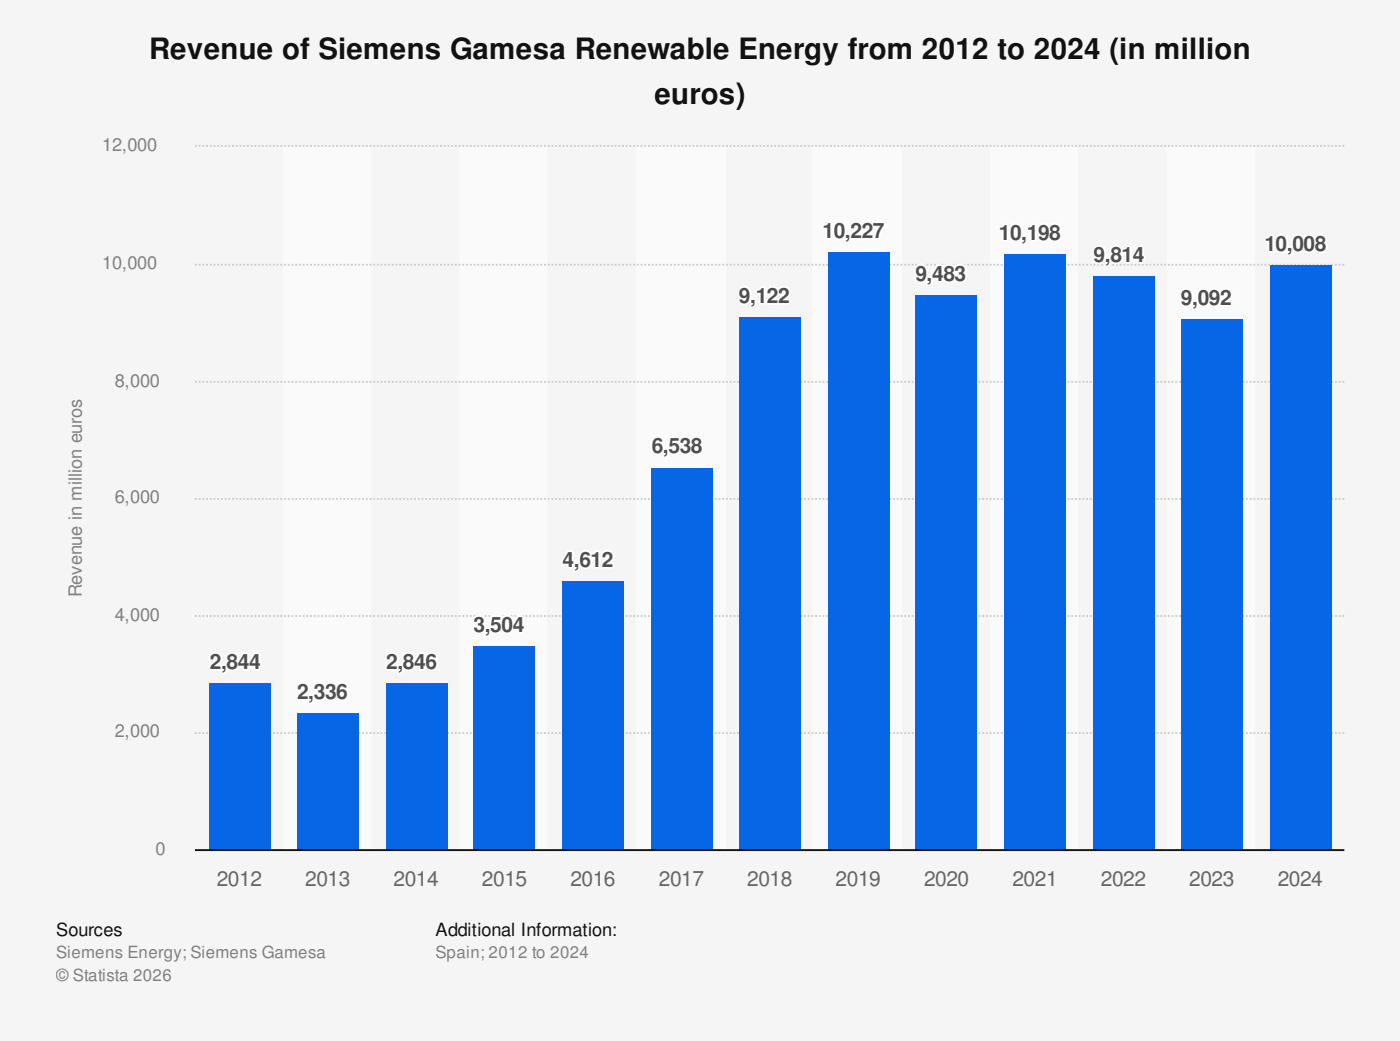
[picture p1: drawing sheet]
<svg xmlns="http://www.w3.org/2000/svg" width="353mm" height="262mm" viewBox="0 0 353 262" stroke-linecap="round" stroke-linejoin="round" font-family="sans-serif">
<path d="M0 0h352.8v262h-352.8z" fill="#f5f5f5"/>
<g fill="#fafafa">
<path d="M71.4 37h21.9v176.8h-21.9z"/>
<path d="M115.8 37h22v176.8h-22z"/>
<path d="M160.2 37h22.5v176.8h-22.5z"/>
<path d="M204.7 37h22.5v176.8h-22.5z"/>
<path d="M249.6 37h22v176.8h-22z"/>
<path d="M294.1 37h21.9v176.8h-21.9z"/>
</g>
<path d="M49.1 36.7h289.6M49.1 66.7h289.6M49.1 96.1h289.6M49.1 125.6h289.6M49.1 155.1h289.6M49.1 184.6h289.6M49.1 214.1h289.6" fill="none" stroke="#cdcdcd" stroke-width=".47" stroke-dasharray=".5 .5" stroke-linecap="butt"/>
<g fill="#0666e5">
<path d="M52.9 172.2h15.4v41.7h-15.4z"/>
<path d="M74.9 179.7h15.4v34.2h-15.4z"/>
<path d="M97.3 172.2h15.5v41.7h-15.5z"/>
<path d="M119.3 162.8h15.4v51.1h-15.4z"/>
<path d="M141.8 146.4h15.4v67.5h-15.4z"/>
<path d="M164.2 117.9h15.5v96h-15.5z"/>
<path d="M186.2 80h15.5v133.9h-15.5z"/>
<path d="M208.7 63.6h15.4v150.3h-15.4z"/>
<path d="M230.7 74.4h15.4v139.5h-15.4z"/>
<path d="M253.1 64.1h15.5v149.8h-15.5z"/>
<path d="M275.6 69.7h15.4v144.2h-15.4z"/>
<path d="M297.6 80.5h15.4v133.4h-15.4z"/>
<path d="M320 66.9h15.5v147h-15.5z"/>
</g>
<g fill="none" stroke="#fff" stroke-width=".94">
<path d="M207.6 56.8a1.02 1.02 0 0 0 1.2-.7h.5v3.8h-.8v-2.6h-.9zM210.8 56.3a1.29 1.29 0 0 1 1.4-.1 1.29 1.29 0 0 1 .6 1.4 1.86 1.86 0 0 1-1 2.4 1.44 1.44 0 0 1-1.6-2l.2-1.2zM211.2 56.8a.63 .63 0 0 1 .8 .1 .63 .63 0 0 1 .1 .8l-.1 1.1a.53 .53 0 0 1-.5 .6 .53 .53 0 0 1-.5-.7zM213.2 59.1h.8a1.39 1.39 0 0 1-.4 1.6l-.4 .1v-.3l.5-.3v-.3h-.5zM215 56.3a1.29 1.29 0 0 1 1.9 .4 1.29 1.29 0 0 1-.7 1.8l-.8 .7h1.6v.7h-2.5l.3-1 .5-.5a1.29 1.29 0 0 0 1-1.4 .56 .56 0 0 0-.8-.3 .56 .56 0 0 0-.3 .7h-.7l.1-.5zM217.8 56.3a1.29 1.29 0 0 1 1.9 .4 1.29 1.29 0 0 1-.7 1.8l-.7 .7h1.6v.7h-2.6l.3-1 .6-.5a1.29 1.29 0 0 0 .9-1.4 .56 .56 0 0 0-.7-.3 .56 .56 0 0 0-.3 .7h-.7v-.5zM220.1 56.1h2.7v.6l-1 1.6-.4 1.6h-.7a5.3 5.3 0 0 1 1.3-3.1h-1.9zM252.1 57.3a1.02 1.02 0 0 0 1.1-.7h.5v3.8h-.7v-2.6h-.9zM255.2 56.8a1.29 1.29 0 0 1 1.5-.1 1.29 1.29 0 0 1 .6 1.4 1.86 1.86 0 0 1-1 2.3 1.44 1.44 0 0 1-1.6-1.9l.2-1.2zM255.6 57.3a.63 .63 0 0 1 .8 .1 .63 .63 0 0 1 .1 .7v1.2a.53 .53 0 0 1-.6 .5 .53 .53 0 0 1-.4-.6zM257.7 59.6h.8a1.39 1.39 0 0 1-.4 1.6l-.4 .1v-.3l.4-.3 .1-.3h-.5zM259.1 57.3a1.02 1.02 0 0 0 1.2-.7h.5v3.8h-.8v-2.6h-.9z"/>
<path d="M262.2 56.8a1.41 1.41 0 0 1 1.6 .1 1.41 1.41 0 0 1 .5 1.5 1.58 1.58 0 0 1-1.7 2 1.02 1.02 0 0 1-.8-.9h.7l.1 .2a.53 .53 0 0 0 .8-.1l.2-.8a1.06 1.06 0 0 1-1.3 .2 1.06 1.06 0 0 1-.6-1.2l.1-.4zM262.6 57.3a.62 .62 0 0 1 1 .5 .62 .62 0 0 1-1 .5l-.2-.5zM264.9 56.9a1.15 1.15 0 0 1 1.5-.3 1.15 1.15 0 0 1 .4 1.6l-.2 .1a1.2 1.2 0 0 1 .4 1.6 1.2 1.2 0 0 1-1.6 .5 1.13 1.13 0 0 1-.9-.9 1.13 1.13 0 0 1 .6-1.2l-.4-.5zM322.1 59.6a1.29 1.29 0 0 1 1.5-.1 1.29 1.29 0 0 1 .6 1.4 1.86 1.86 0 0 1-1 2.4 1.44 1.44 0 0 1-1.6-2l.2-1.2zM326.3 59.6a1.29 1.29 0 0 1 1.5-.1 1.29 1.29 0 0 1 .6 1.4 1.86 1.86 0 0 1-1 2.4 1.44 1.44 0 0 1-1.6-2l.2-1.2zM329.2 59.6a1.29 1.29 0 0 1 1.4-.1 1.29 1.29 0 0 1 .6 1.4 1.86 1.86 0 0 1-1 2.4 1.44 1.44 0 0 1-1.5-2l.1-1.2zM331.8 59.7a1.15 1.15 0 0 1 1.6-.3 1.15 1.15 0 0 1 .3 1.6l-.2 .1a1.2 1.2 0 0 1 .4 1.6 1.2 1.2 0 0 1-1.6 .5 1.13 1.13 0 0 1-.8-.9 1.13 1.13 0 0 1 .6-1.2l-.5-.5zM186.9 72.7a1.41 1.41 0 0 1 1.6 .1 1.41 1.41 0 0 1 .4 1.5 1.58 1.58 0 0 1-1.7 2 1.02 1.02 0 0 1-.8-.9h.7l.1 .2a.53 .53 0 0 0 .9-.1l.1-.8a1.06 1.06 0 0 1-1.3 .2 1.06 1.06 0 0 1-.5-1.1v-.5zM187.2 73.2a.62 .62 0 0 1 1 .5 .62 .62 0 0 1-1 .6l-.1-.6zM189.4 75.5h.8a1.39 1.39 0 0 1-.5 1.6l-.3 .1v-.3l.4-.3v-.3h-.4zM190.8 73.2a1.02 1.02 0 0 0 1.2-.7h.4v3.8h-.7v-2.6h-.9zM193.9 72.6a1.29 1.29 0 0 1 2 .5 1.29 1.29 0 0 1-.7 1.8l-.8 .7h1.6v.7h-2.6l.3-1 .6-.5a1.29 1.29 0 0 0 .9-1.4 .56 .56 0 0 0-.7-.3 .56 .56 0 0 0-.3 .7h-.7v-.5z"/>
<path d="M196.8 72.6a1.29 1.29 0 0 1 1.9 .5 1.29 1.29 0 0 1-.7 1.8l-.8 .7h1.6v.7h-2.5l.2-1 .6-.5a1.29 1.29 0 0 0 .9-1.4 .56 .56 0 0 0-.7-.3 .56 .56 0 0 0-.3 .7h-.7v-.5zM231.3 67.1a1.41 1.41 0 0 1 1.6 .1 1.41 1.41 0 0 1 .5 1.5 1.58 1.58 0 0 1-1.8 2 1.02 1.02 0 0 1-.7-.9h.7v.2a.53 .53 0 0 0 .9-.1l.2-.8a1.06 1.06 0 0 1-1.3 .2 1.06 1.06 0 0 1-.6-1.2l.1-.4zM231.7 67.6a.62 .62 0 0 1 .9 .5 .62 .62 0 0 1-.9 .5l-.2-.5zM233.8 69.9h.8a1.39 1.39 0 0 1-.4 1.6l-.4 .1v-.3l.4-.3 .1-.3-.5-.1zM236.4 66.9h.9v2.3h.4v.6h-.4v.8h-.8v-.8h-1.5v-.6zM236.5 67.6v1.6h-1zM238.2 67.2a1.15 1.15 0 0 1 1.5-.3 1.15 1.15 0 0 1 .4 1.5l-.2 .2a1.2 1.2 0 0 1 .4 1.6 1.2 1.2 0 0 1-1.6 .5 1.13 1.13 0 0 1-.9-.9 1.13 1.13 0 0 1 .6-1.2l-.4-.5zM241 67.2a1.14 1.14 0 0 1 1.5-.3 1.14 1.14 0 0 1 .4 1.6l-.2 .1a1.22 1.22 0 0 1 .3 1.8 1.22 1.22 0 0 1-1.8 .2l-.4-.6-.1-.5h.7a.6 .6 0 0 0 .8 .6 .6 .6 0 0 0 .3-.9 .6 .6 0 0 0-.8-.2v-.5a.53 .53 0 0 0 .7-.6 .53 .53 0 0 0-.8-.4l-.2 .6h-.7zM276.2 62.4a1.41 1.41 0 0 1 1.6 .1 1.41 1.41 0 0 1 .5 1.5 1.58 1.58 0 0 1-1.7 2 1.02 1.02 0 0 1-.8-.9h.7l.1 .2a.53 .53 0 0 0 .8-.1l.2-.8a1.06 1.06 0 0 1-1.3 .3 1.06 1.06 0 0 1-.6-1.2l.1-.5zM276.6 62.9a.62 .62 0 0 1 1 .5 .62 .62 0 0 1-1 .6l-.2-.5zM278.7 65.2h.8a1.39 1.39 0 0 1-.4 1.6l-.4 .1v-.3l.4-.3 .1-.3h-.5zM280.3 62.5a1.15 1.15 0 0 1 1.5-.3 1.15 1.15 0 0 1 .4 1.6l-.2 .1a1.2 1.2 0 0 1 .4 1.6 1.2 1.2 0 0 1-1.6 .5 1.13 1.13 0 0 1-.9-.9 1.13 1.13 0 0 1 .6-1.2l-.4-.5z"/>
<path d="M283 62.9a1.02 1.02 0 0 0 1.1-.7h.5v3.8h-.7v-2.6h-.9zM287 62.2h.8v2.3h.4v.6h-.4v.9h-.7v-.9h-1.5v-.6zM287.1 62.9v1.6h-1zM298.2 73.1a1.41 1.41 0 0 1 1.6 .1 1.41 1.41 0 0 1 .5 1.6 1.58 1.58 0 0 1-1.7 2 1.02 1.02 0 0 1-.8-.9h.7l.1 .2a.53 .53 0 0 0 .8-.1l.2-.8a1.06 1.06 0 0 1-1.3 .2 1.06 1.06 0 0 1-.6-1.2l.1-.4zM298.6 73.7a.62 .62 0 0 1 .9 .5 .62 .62 0 0 1-.9 .5l-.2-.5zM300.7 76h.8a1.39 1.39 0 0 1-.4 1.6l-.4 .1v-.3l.4-.3 .1-.4h-.5zM302.5 73.2a1.29 1.29 0 0 1 1.4-.1 1.29 1.29 0 0 1 .6 1.3 1.86 1.86 0 0 1-1 2.4 1.44 1.44 0 0 1-1.5-1.9l.1-1.3zM302.9 73.7a.63 .63 0 0 1 .8 0 .63 .63 0 0 1 .1 .8l-.1 1.1a.53 .53 0 0 1-.5 .6 .53 .53 0 0 1-.5-.7zM305.3 73.1a1.41 1.41 0 0 1 1.6 .1 1.41 1.41 0 0 1 .5 1.6 1.58 1.58 0 0 1-1.8 2 1.02 1.02 0 0 1-.8-.9h.7l.1 .2a.53 .53 0 0 0 .9-.1l.1-.8a1.06 1.06 0 0 1-1.3 .2 1.06 1.06 0 0 1-.5-1.2v-.4zM305.6 73.7a.62 .62 0 0 1 1 .5 .62 .62 0 0 1-1 .5l-.1-.5zM308.1 73.1a1.29 1.29 0 0 1 1.9 .4 1.29 1.29 0 0 1-.7 1.9l-.7 .7h1.6v.6h-2.6l.3-.9 .6-.5a1.29 1.29 0 0 0 .9-1.4 .56 .56 0 0 0-.7-.3 .56 .56 0 0 0-.3 .7h-.7v-.6zM319 60.1a1.02 1.02 0 0 0 1.1-.7h.5v3.8h-.7v-2.6h-.9z"/>
<path d="M322.5 60.1a.63 .63 0 0 1 .8 .1 .63 .63 0 0 1 .1 .8v1.1a.53 .53 0 0 1-.6 .5 .53 .53 0 0 1-.4-.6zM324.6 62.4h.8a1.39 1.39 0 0 1-.4 1.6l-.4 .1v-.3l.4-.3 .1-.3h-.5zM326.8 60.1a.63 .63 0 0 1 .8 .1 .63 .63 0 0 1 .1 .8l-.1 1.1a.53 .53 0 0 1-.6 .5 .53 .53 0 0 1-.4-.6zM329.6 60.1a.63 .63 0 0 1 .8 .1 .63 .63 0 0 1 .1 .8l-.1 1.1a.53 .53 0 0 1-.5 .5 .53 .53 0 0 1-.5-.6zM164.9 110.7a1.17 1.17 0 0 1 1.2-.4 1.17 1.17 0 0 1 .8 1h-.7a.59 .59 0 0 0-.7-.3 .59 .59 0 0 0-.4 .7v.3a1.18 1.18 0 0 1 1.7 .1 1.18 1.18 0 0 1-.1 1.6 1.37 1.37 0 0 1-1.7 .4 1.37 1.37 0 0 1-.6-1.7l.2-1.2zM167.4 113.4h.8a1.39 1.39 0 0 1-.5 1.6l-.3 .1v-.3l.4-.3v-.3h-.4zM169 110.4h2v.7h-1.5l-.1 .8a1.33 1.33 0 0 1 1.9 1.3 1.33 1.33 0 0 1-2.2 .9l-.5-.9h.7a.62 .62 0 0 0 .9 .4 .62 .62 0 0 0 .2-1 .57 .57 0 0 0-.5-.4 .57 .57 0 0 0-.5 .3h-.7zM171.7 110.8a1.14 1.14 0 0 1 1.6-.4 1.14 1.14 0 0 1 .3 1.6l-.2 .1a1.22 1.22 0 0 1 .3 1.8 1.22 1.22 0 0 1-1.8 .2l-.4-.6-.1-.4h.8a.6 .6 0 0 0 .7 .5 .6 .6 0 0 0 .4-.8 .6 .6 0 0 0-.9-.3v-.5a.53 .53 0 0 0 .7-.6 .53 .53 0 0 0-.8-.3l-.1 .5h-.7zM174.6 110.7a1.15 1.15 0 0 1 1.5-.3 1.15 1.15 0 0 1 .4 1.6l-.2 .1a1.2 1.2 0 0 1 .4 1.6 1.2 1.2 0 0 1-1.6 .5 1.13 1.13 0 0 1-.9-.9 1.13 1.13 0 0 1 .6-1.2l-.4-.5zM143.3 138.9h.8v2.4h.4v.6h-.4v.8h-.7v-.8h-1.5v-.7zM143.4 139.7v1.6h-1zM146.7 139.2a1.17 1.17 0 0 1 1.2-.3 1.17 1.17 0 0 1 .8 .9h-.7a.59 .59 0 0 0-.8-.3 .59 .59 0 0 0-.3 .8v.3a1.18 1.18 0 0 1 1.6 0 1.18 1.18 0 0 1 0 1.7 1.37 1.37 0 0 1-1.7 .3 1.37 1.37 0 0 1-.6-1.7l.1-1.2z"/>
<path d="M149.2 139.6a1.02 1.02 0 0 0 1.1-.7h.5v3.8h-.7v-2.6h-.9zM152.3 139.1a1.29 1.29 0 0 1 1.9 .4 1.29 1.29 0 0 1-.7 1.8l-.7 .7h1.6v.7h-2.6l.3-1 .6-.5a1.29 1.29 0 0 0 .9-1.4 .56 .56 0 0 0-.7-.3 .56 .56 0 0 0-.3 .8h-.7v-.6zM119.7 155.7a1.14 1.14 0 0 1 1.6-.4 1.14 1.14 0 0 1 .3 1.6l-.2 .2a1.22 1.22 0 0 1 .4 1.7 1.22 1.22 0 0 1-1.8 .2l-.5-.6v-.4h.7a.6 .6 0 0 0 .7 .5 .6 .6 0 0 0 .4-.8 .6 .6 0 0 0-.8-.3v-.5a.53 .53 0 0 0 .7-.5 .53 .53 0 0 0-.8-.4l-.2 .5h-.7zM122.5 158.3h.8a1.39 1.39 0 0 1-.5 1.6l-.3 .1v-.3l.4-.3v-.3h-.4zM124.1 155.3h2v.7h-1.5l-.1 .8a1.33 1.33 0 0 1 1.8 1.3 1.33 1.33 0 0 1-2.1 .9l-.5-.9h.7a.62 .62 0 0 0 .9 .4 .62 .62 0 0 0 .2-1 .57 .57 0 0 0-.5-.4 .57 .57 0 0 0-.5 .3h-.7zM127 155.5a1.29 1.29 0 0 1 1.5-.1 1.29 1.29 0 0 1 .6 1.4 1.86 1.86 0 0 1-1 2.4 1.44 1.44 0 0 1-1.6-2l.2-1.2zM127.5 156a.63 .63 0 0 1 .8 .1 .63 .63 0 0 1 .1 .8l-.1 1.1a.53 .53 0 0 1-.6 .6 .53 .53 0 0 1-.4-.7zM130.7 155.3h.9v2.3h.3v.6h-.3v.9h-.8v-.9h-1.5v-.6zM130.8 156v1.6h-1zM144.9 141.9h.8a1.39 1.39 0 0 1-.4 1.6l-.4 .1v-.3l.4-.3 .1-.3h-.5zM53.5 164.8a1.29 1.29 0 0 1 2 .4 1.29 1.29 0 0 1-.7 1.9l-.8 .7h1.6v.6h-2.6l.3-.9 .6-.5a1.29 1.29 0 0 0 .9-1.4 .56 .56 0 0 0-.7-.3 .56 .56 0 0 0-.3 .7h-.7v-.6zM56 167.7h.8a1.39 1.39 0 0 1-.4 1.6l-.4 .1v-.3l.4-.3 .1-.3-.5-.1z"/>
<path d="M57.6 165a1.15 1.15 0 0 1 1.5-.3 1.15 1.15 0 0 1 .4 1.5l-.2 .2a1.2 1.2 0 0 1 .4 1.6 1.2 1.2 0 0 1-1.6 .5 1.13 1.13 0 0 1-.9-1 1.13 1.13 0 0 1 .6-1.1l-.4-.5zM61.4 164.7h.9v2.3h.4v.6h-.4v.8h-.7v-.8h-1.5v-.6zM61.6 165.4v1.6h-1zM64.2 164.7h.9v2.3h.4v.6h-.4v.8h-.7v-.8h-1.5v-.6zM64.4 165.4v1.6h-1zM75.5 172.3a1.29 1.29 0 0 1 2 .4 1.29 1.29 0 0 1-.8 1.8l-.7 .8h1.6v.6h-2.6l.3-.9 .6-.5a1.29 1.29 0 0 0 .9-1.5 .56 .56 0 0 0-.7-.3 .56 .56 0 0 0-.3 .8h-.7v-.6zM78 175.1h.8a1.39 1.39 0 0 1-.4 1.6l-.4 .1v-.3l.4-.3 .1-.3h-.5zM79.5 172.5a1.14 1.14 0 0 1 1.6-.3 1.14 1.14 0 0 1 .3 1.5l-.2 .2a1.22 1.22 0 0 1 .3 1.8 1.22 1.22 0 0 1-1.8 .1l-.4-.6-.1-.4h.8a.6 .6 0 0 0 .7 .5 .6 .6 0 0 0 .4-.8 .6 .6 0 0 0-.9-.3v-.5a.53 .53 0 0 0 .8-.5 .53 .53 0 0 0-.9-.4l-.1 .5h-.7zM82.3 172.5a1.14 1.14 0 0 1 1.6-.3 1.14 1.14 0 0 1 .4 1.5l-.3 .2a1.22 1.22 0 0 1 .4 1.8 1.22 1.22 0 0 1-1.8 .1l-.5-.6v-.4h.7a.6 .6 0 0 0 .7 .5 .6 .6 0 0 0 .4-.8 .6 .6 0 0 0-.8-.3v-.5a.53 .53 0 0 0 .7-.5 .53 .53 0 0 0-.8-.4l-.2 .5h-.7zM85.4 172.4a1.17 1.17 0 0 1 1.2-.3 1.17 1.17 0 0 1 .8 .9h-.7a.59 .59 0 0 0-.7-.2 .59 .59 0 0 0-.3 .7l-.1 .3a1.18 1.18 0 0 1 1.7 .1 1.18 1.18 0 0 1 0 1.6 1.37 1.37 0 0 1-1.8 .3 1.37 1.37 0 0 1-.6-1.7l.2-1.1zM98 164.8a1.29 1.29 0 0 1 1.9 .4 1.29 1.29 0 0 1-.7 1.9l-.8 .7h1.6v.6h-2.5l.3-.9 .5-.5a1.29 1.29 0 0 0 1-1.4 .56 .56 0 0 0-.8-.3 .56 .56 0 0 0-.3 .7h-.7l.1-.6zM100.5 167.7h.8a1.39 1.39 0 0 1-.5 1.6l-.3 .1v-.3l.4-.3v-.3l-.4-.1z"/>
<path d="M102 165a1.15 1.15 0 0 1 1.6-.3 1.15 1.15 0 0 1 .4 1.5l-.3 .2a1.2 1.2 0 0 1 .5 1.6 1.2 1.2 0 0 1-1.6 .5 1.13 1.13 0 0 1-.9-1 1.13 1.13 0 0 1 .6-1.1l-.5-.5zM105.9 164.7h.8v2.3h.4v.6h-.4v.8h-.7v-.8h-1.5v-.6zM106 165.4v1.6h-1zM107.9 164.9a1.17 1.17 0 0 1 1.2-.3 1.17 1.17 0 0 1 .8 .9h-.7a.59 .59 0 0 0-.8-.2 .59 .59 0 0 0-.3 .7v.3a1.18 1.18 0 0 1 1.6 .1 1.18 1.18 0 0 1 0 1.6 1.37 1.37 0 0 1-1.7 .3 1.37 1.37 0 0 1-.6-1.7l.1-1.1z"/>
<circle cx="265.9" cy="59.2" r=".62"/>
<circle cx="265.9" cy="57.7" r=".53"/>
<circle cx="239.2" cy="69.5" r=".62"/>
<circle cx="239.2" cy="67.9" r=".53"/>
<circle cx="281.3" cy="64.8" r=".62"/>
<circle cx="281.3" cy="63.3" r=".53"/>
<circle cx="332.8" cy="62" r=".62"/>
<circle cx="332.8" cy="60.5" r=".53"/>
<circle cx="165.7" cy="112.9" r=".65"/>
<circle cx="175.5" cy="113" r=".62"/>
<circle cx="175.6" cy="111.5" r=".53"/>
<circle cx="147.4" cy="141.5" r=".65"/>
<circle cx="58.5" cy="167.3" r=".62"/>
<circle cx="58.6" cy="165.7" r=".53"/>
<circle cx="86.2" cy="174.7" r=".65"/>
<circle cx="103" cy="167.3" r=".62"/>
<circle cx="103" cy="165.7" r=".53"/>
<circle cx="108.6" cy="167.2" r=".65"/>
</g>
<path d="M49.1 214.1h289.6" fill="none" stroke="#121212" stroke-width=".47"/>
<g font-size="7.4" fill="#121212">
<text x="37.6" y="15">Revenue of Siemens Gamesa Renewable Energy from 2012 to 2024 (in million</text>
<text x="164.9" y="26.2">euros)</text>
</g>
<g font-size="5.3" fill="#fff">
<text x="207.3" y="59.9">1</text>
<text x="210.1" y="59.9">0,227</text>
<text x="251.7" y="60.4">1</text>
<text x="254.5" y="60.4">0,1</text>
<text x="261.6" y="60.4">98</text>
<text x="275.6" y="66">9,81</text>
<text x="285.5" y="66">4</text>
<text x="318.6" y="63.2">1</text>
<text x="321.4" y="63.2">0,008</text>
<text x="230.7" y="70.6">9,483</text>
<text x="186.2" y="76.3">9,1</text>
<text x="193.3" y="76.3">22</text>
<text x="297.6" y="76.7">9,092</text>
<text x="164.2" y="114.2">6,538</text>
<text x="141.8" y="142.7">4,61</text>
<text x="151.6" y="142.7">2</text>
<text x="119.3" y="159.1">3,504</text>
<text x="52.9" y="168.4">2,844</text>
<text x="97.3" y="168.4">2,846</text>
<text x="74.9" y="175.9">2,336</text>
</g>
<g font-size="5.3" fill="#666">
<text x="54.6" y="223.2">2012</text>
<text x="76.9" y="223.2">2013</text>
<text x="99.2" y="223.2">2014</text>
<text x="121.5" y="223.2">2015</text>
<text x="143.7" y="223.2">2016</text>
<text x="166" y="223.2">2017</text>
<text x="188.3" y="223.2">2018</text>
<text x="210.6" y="223.2">2019</text>
<text x="232.8" y="223.2">2020</text>
<text x="255.1" y="223.2">2021</text>
<text x="277.4" y="223.2">2022</text>
<text x="299.7" y="223.2">2023</text>
<text x="322" y="223.2">2024</text>
</g>
<g font-size="4.6" fill="#808080">
<text x="25.8" y="38.1">12,000</text>
<text x="25.8" y="67.7">10,000</text>
<text x="28.9" y="97.4">8,000</text>
<text x="28.9" y="126.6">6,000</text>
<text x="20.6" y="150.4" transform="rotate(-90 20.6 150.4)">Revenue in million euros</text>
<text x="28.9" y="156.3">4,000</text>
<text x="28.9" y="185.6">2,000</text>
<text x="39.2" y="215.2">0</text>
</g>
<g font-size="4.6" fill="#121212">
<text x="14.1" y="235.7">Sources</text>
<text x="109.7" y="235.7">Additional Information:</text>
</g>
<g font-size="4.2" fill="#808080">
<text x="14.1" y="241.3">Siemens Energy; Siemens Gamesa</text>
<text x="109.7" y="241.3">Spain; 2012 to 2024</text>
<text x="14.1" y="246.9">© Statista 2026</text>
</g>
</svg>
